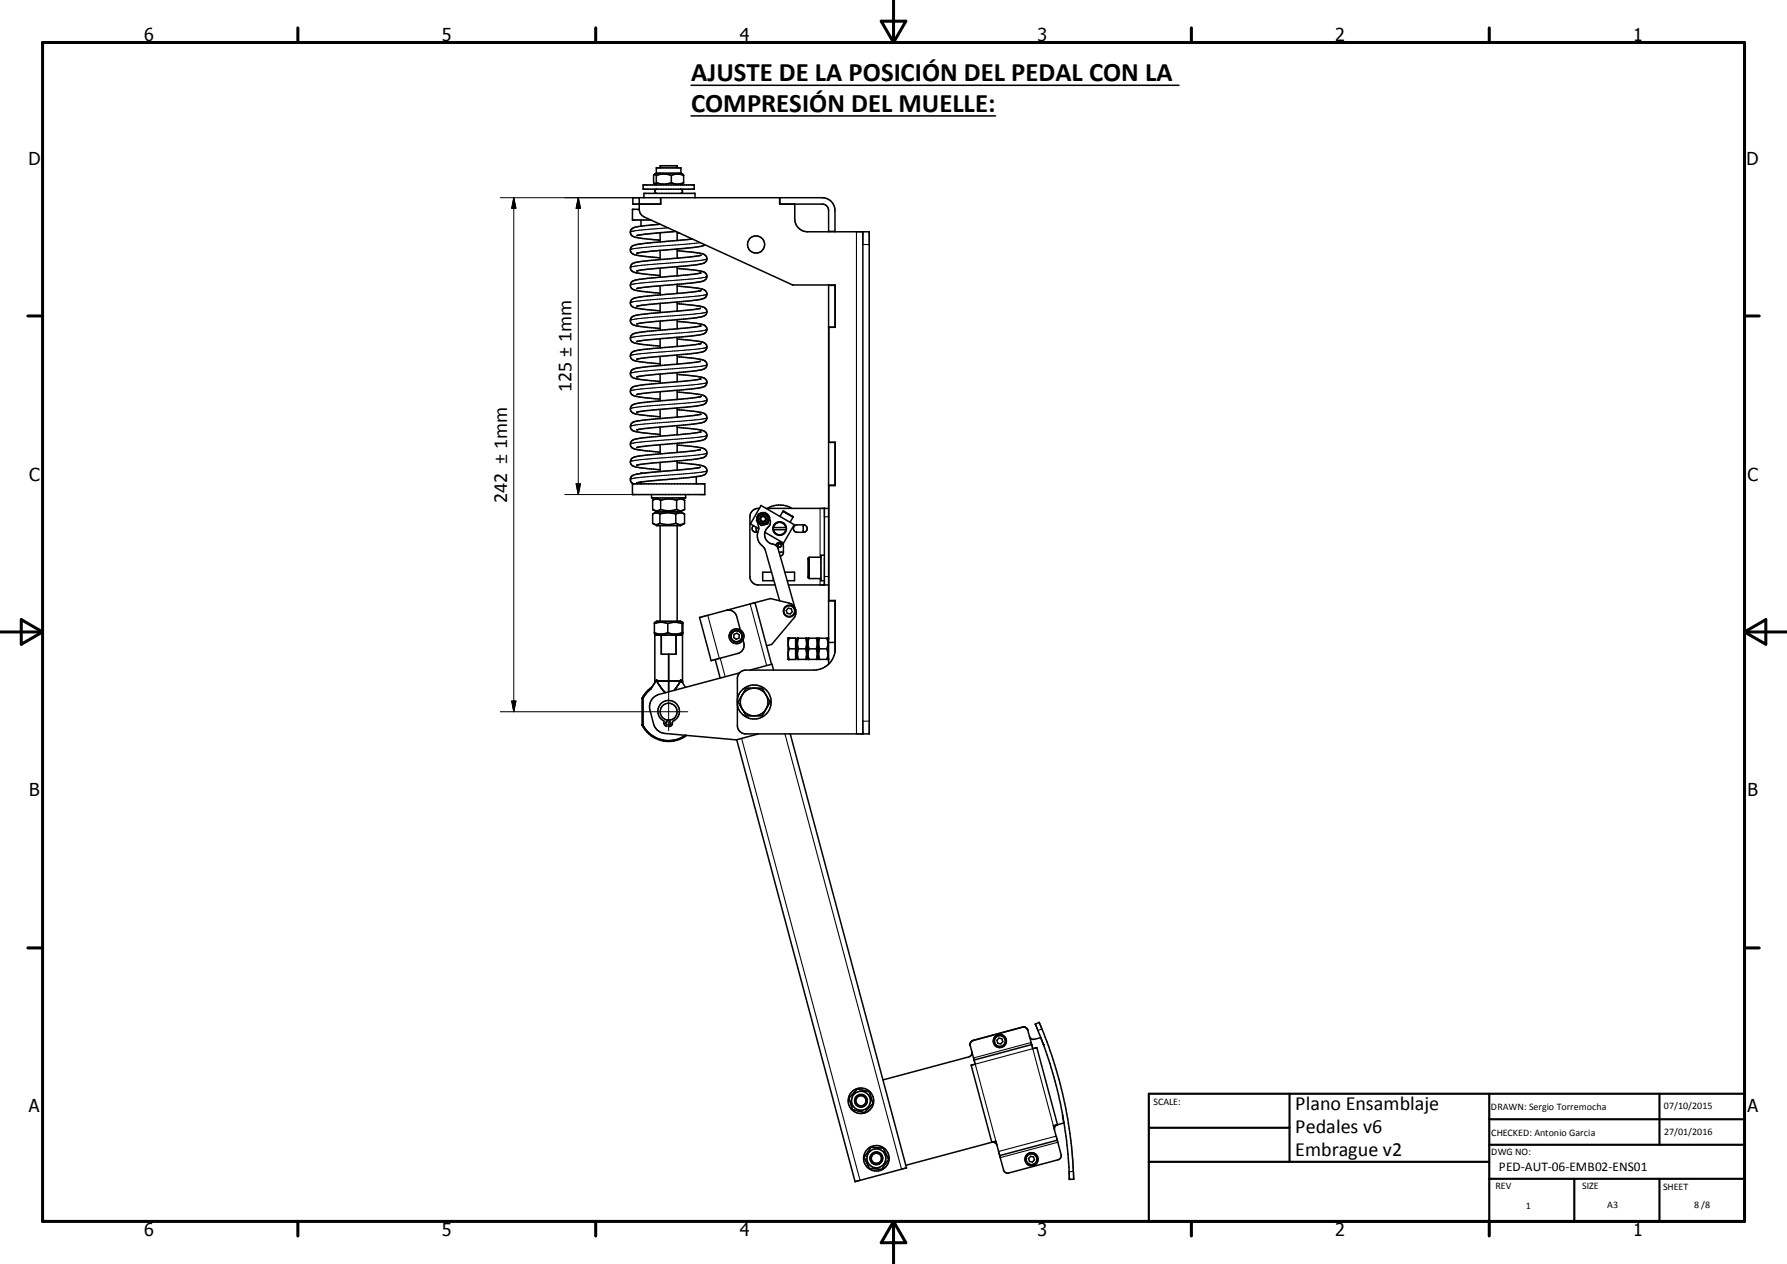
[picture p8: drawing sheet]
<svg xmlns="http://www.w3.org/2000/svg" width="420mm" height="297mm" viewBox="0 0 420 297" stroke-linecap="round" stroke-linejoin="round" font-family="sans-serif">
<g fill="none" stroke="#000" stroke-width=".36">
<path d="M155.2 39.4v-.5h4v.5M162.4 20h114.7M162.4 27.2h71.6M150.3 49.2l.2 .9 .9 .9 34.8 15.9 10.1 .1v9.9h-1.5v27h1.5v10.2h-1.5v27h1.5v11.4a5 5 0 0 1-5 5h-16a1.99 1.99 0 0 0-2 2v4.8M150.3 46.5v2.7M150.3 49.2h-1.6v2.5h4.3M150.7 51.7v1.4M151.2 43.5h12v1h-12zM151.3 46.5v-1.1h12.1v1.1M153.9 43.2l.4 .3M154.3 40.7v-1.3h5.8v1.3M154.3 40.7h5.8"/>
<path d="M154.3 41.2v1.8M154.3 41.2a.32 .32 0 0 0-.3-.3 .32 .32 0 0 0-.4 .3v1.8a.32 .32 0 0 0 .4 .3 .32 .32 0 0 0 .3-.3M154.3 41.2a5.3 5.3 0 0 1 3.5 0M154.3 43a5.2 5.2 0 0 0 3.5 0M154.3 40.7l-.4 .2M154.4 44.5a.5 .5 0 0 0-.5 .5 .5 .5 0 0 0 .5 .4M155.2 54.7v2.1M155.2 58.9v2.1M155.2 52.7h-.4a23 23 0 0 0-6.2 1 1.18 1.18 0 0 0-.3 1.3 1.18 1.18 0 0 0 1.2 .8l5.7 .6M155.3 46.5v1.5M155.3 46.5v1.5h-6.5v-1.5h44.5a2.99 2.99 0 0 1 3 3v5M157.8 41.2a3.6 3.6 0 0 1 2.9 0"/>
<path d="M157.8 43a3.6 3.6 0 0 0 2.9 0M157.8 41.2v1.8M158.8 54.4l-7.1 .6-2 .4M159.2 54.5v2M159.2 58.5v2.2M159.2 54.8h.6M159.2 58.5l-6.5 .6-3 .4M159.2 58.9l1 .1a18 18 0 0 1 5.5 .9 1.18 1.18 0 0 1 .3 1.4 1.18 1.18 0 0 1-1.2 .7l-12.5 1.3-2.6 .4M159.9 44.5a.5 .5 0 0 1 .5 .5 .5 .5 0 0 1-.5 .4M160.1 40.7l.6 .5M160.7 43l-.6 .5M160.7 41.2v1.8"/>
<path d="M162.7 56.2l-8.9 .7a16.7 16.7 0 0 0-5.2 1 1.25 1.25 0 0 0-.2 1.4 1.25 1.25 0 0 0 1.3 .7l5.5 .6M164.6 60h.1M165.7 57.5a22.6 22.6 0 0 1-6.2 1h-.3M183.3 46.5v1.5h10a1.48 1.48 0 0 1 1.5 1.5v5M186.8 48v3.5a3 3 0 0 0 3 3h14.5v118h-29a1.99 1.99 0 0 1-2-2v-4.9M194.8 54.4h1.5M202.8 54.5v118M149.7 63.6v.1M149.7 76.1h.1M155.2 63v2.2M155.2 67.1v2.2M155.2 71.3v2.1"/>
<path d="M155.2 75.4v2.2M155.2 79.6v2.1M159.2 62.7v2.1M159.2 66.8v2.2M159.2 71v2.1M159.2 75.1v2.2M159.2 79.3v2.1M159.2 63.1a24.2 24.2 0 0 1 6.5 1 1.19 1.19 0 0 1 .3 1.3 1.19 1.19 0 0 1-1.2 .8l-15.1 1.6M159.2 67.2l1 .1a13.1 13.1 0 0 1 5.6 1 1.2 1.2 0 0 1 .2 1.4 1.2 1.2 0 0 1-1.2 .6l-13.7 1.4-1.4 .3M159.2 71.4l1 .1a14.5 14.5 0 0 1 5.6 1 1.19 1.19 0 0 1 .2 1.3 1.19 1.19 0 0 1-1.2 .7l-2.3 .3-10.6 .9-2.2 .4M159.2 75.5l.5 .1a20.6 20.6 0 0 1 6 .9 1.2 1.2 0 0 1 .3 1.4 1.2 1.2 0 0 1-1.2 .7l-15.1 1.6M159.2 79.7l1 .1a21.1 21.1 0 0 1 5.4 .8 1.25 1.25 0 0 1 .4 1.5 1.25 1.25 0 0 1-1.4 .7l-11.8 1.2-3.1 .4"/>
<path d="M164.5 64.2l-10.4 1a20 20 0 0 0-5.5 .9 1.19 1.19 0 0 0-.3 1.4 1.19 1.19 0 0 0 1.2 .7l5.7 .7M164.6 60l-3 .5-7.5 .6a14 14 0 0 0-5.6 1 1.2 1.2 0 0 0-.2 1.3 1.2 1.2 0 0 0 1.2 .7l5.7 .6M164.6 72.5l-3 .4-7.5 .6a14 14 0 0 0-5.6 1 1.19 1.19 0 0 0-.2 1.4 1.19 1.19 0 0 0 1.2 .6l5.7 .7M164.6 76.6l-3.5 .5-7 .6a14.5 14.5 0 0 0-5.6 1 1.25 1.25 0 0 0-.1 1.4 1.25 1.25 0 0 0 1.3 .6l5.5 .6M164.6 76.6h.1M164.6 68.3l-2.2 .4-7.7 .6a21.1 21.1 0 0 0-6.1 1 1.19 1.19 0 0 0-.3 1.4 1.19 1.19 0 0 0 1.2 .7l5.7 .6M164.6 72.4v.1M194.8 76.9h1.5M194.8 67v89.1M194.8 67.1h1.5M196.3 67v9.9M149.7 92.7h.1"/>
<path d="M149.7 84.4h.1M149.7 96.8v.1M149.8 92.7h-.1M155.2 83.7v2.2M155.2 87.9v2.1M155.2 92.1v2.1M155.2 96.2v2.2M159.2 83.4v2.2M159.2 87.6v2.1M159.2 91.7v2.2M159.2 95.9v2.1M159.2 83.8l1 .1a14.5 14.5 0 0 1 5.6 1 1.21 1.21 0 0 1 .2 1.3 1.21 1.21 0 0 1-1.2 .7l-12.9 1.3-2.2 .4"/>
<path d="M159.2 88l1 .1a14.4 14.4 0 0 1 5.6 1 1.2 1.2 0 0 1 .2 1.3 1.2 1.2 0 0 1-1.2 .7l-15.1 1.6M159.2 92.1l5.4 .6a1.33 1.33 0 0 1 1.4 1.9 7.7 7.7 0 0 1-4.3 1l-9.4 .9-2.6 .4M159.2 96.3h.5a20.6 20.6 0 0 1 6 1 1.19 1.19 0 0 1 .3 1.3 1.19 1.19 0 0 1-1.2 .8l-15.1 1.6M164.5 97.4l-9.3 1a26.5 26.5 0 0 0-6.6 .9 1.25 1.25 0 0 0-.3 1.5 1.25 1.25 0 0 0 1.4 .7l5.5 .6M164.6 84.9l-3 .4-8 .7a12.9 12.9 0 0 0-5.1 1 1.19 1.19 0 0 0-.2 1.3 1.19 1.19 0 0 0 1.2 .7l5.7 .6M164.6 89.1l-2.2 .3-7.2 .6a24.7 24.7 0 0 0-6.6 1 1.17 1.17 0 0 0-.3 1.4 1.17 1.17 0 0 0 1.2 .7l5.7 .7M164.6 93.2l-3 .5-7.5 .6a13.7 13.7 0 0 0-5.6 1 1.19 1.19 0 0 0-.2 1.3 1.19 1.19 0 0 0 1.2 .7l5.7 .6M164.6 89.1h.1M164.6 80.8l-2.6 .4-7.3 .6a21.1 21.1 0 0 0-6.1 .9 1.19 1.19 0 0 0-.3 1.4 1.19 1.19 0 0 0 1.2 .7l5.7 .7M164.6 84.9h.1M164.6 93.2h.1M148.7 113.7h17v2.5h-17z"/>
<path d="M149.7 113.4h.1M149.7 113.4v.1M150.7 113.3v.4M151 111.2l-.3 .1M153.2 116.2v.8h8v-.8M153.4 119.7a1.59 1.59 0 0 0 1.9 0M153.4 117.5a1.71 1.71 0 0 1 1.9 0M153.4 119.7l.9 .5M153.4 117.5v2.2M154.3 117l-.9 .5M155.2 100.3v2.2M155.2 104.5v2.1"/>
<path d="M155.2 108.6v2.2M155.3 117.5v2.2M155.3 119.7a5.9 5.9 0 0 0 3.7 0M155.3 117.5a6.4 6.4 0 0 1 3.7 0M159 119.7a1.6 1.6 0 0 0 1.9 0M159 117.5a1.72 1.72 0 0 1 1.9 0M159 117.5v2.2M159.2 100v2.2M159.2 104.2v2.1M159.2 108.3v2.2M159.2 100.4l1 .1a12.9 12.9 0 0 1 5.6 1 1.2 1.2 0 0 1 .2 1.4 1.2 1.2 0 0 1-1.2 .6l-3.1 .4-8.9 .8-3.1 .5M159.2 104.6l1 .1a21.1 21.1 0 0 1 5.4 .8 1.18 1.18 0 0 1 .5 1.4 1.18 1.18 0 0 1-1.3 .7l-15.1 1.7"/>
<path d="M159.2 108.7l.5 .1a20.6 20.6 0 0 1 6 .9 1.2 1.2 0 0 1 .3 1.4 1.2 1.2 0 0 1-1.2 .7l-15.1 1.6M160 117l.9 .5M160.9 119.7l-.9 .5M160.9 117.5v2.2M163.7 112v1.7M164.6 109.8l-3.4 .5-8.6 .7a7.5 7.5 0 0 0-4.3 1 1.12 1.12 0 0 0 .6 1.7M164.6 105.7l-3 .4-7.5 .6a13.7 13.7 0 0 0-5.6 1 1.2 1.2 0 0 0-.2 1.4 1.2 1.2 0 0 0 1.2 .6l5.7 .7M164.6 109.8h.1M164.6 105.7h.1M164.6 101.5l-2.6 .4-7.3 .6a21.1 21.1 0 0 0-6.1 1 1.19 1.19 0 0 0-.3 1.4 1.19 1.19 0 0 0 1.2 .7l5.7 .6M178.5 119.5a2.01 2.01 0 0 0-2.2 1.9v14.1a1.98 1.98 0 0 0 1.9 1.9h4M180 119.5h14.8"/>
<path d="M180.4 119.5a5.6 5.6 0 0 1 5.7 0M193.8 119.5v17.9M194.8 104h1.5M194.8 114h1.5M196.3 103.9v10.2M153.5 123l.8 .5h5.7l.8-.5M154.3 120.2h5.7M154.3 120.2l-.8 .5M155.1 120.8v2.2M155.1 120.8a1.43 1.43 0 0 0-1.7 0v2.2h.1M155.1 123a5.9 5.9 0 0 0 3.7 0M155.1 123a1.34 1.34 0 0 1-1.6 0"/>
<path d="M155.1 120.8a6.4 6.4 0 0 1 3.7 0M155.2 123.5v22.5M158.8 123a1.94 1.94 0 0 0 2 0M158.8 120.8a2.03 2.03 0 0 1 2.1 0M158.8 120.8v2.2M159.2 123.5v22.5M160 120.2l.9 .6M160.9 120.8l-.1 2.2M177.1 123.5a.94 .94 0 0 0-.2 1.2 .94 .94 0 0 0 1.2 .4M177.7 123.9l.1 1.2M177.9 122.4l.5 1.8a3.6 3.6 0 0 0 1.2 4.6l3.7 12.4M178.2 121l-.3 .6v.5"/>
<path d="M178.2 121l-.3 1.1M178.3 124.2l-1.9-1.1 2.5-4.3 7.8 4.5-2.5 4.3-4.4-2.5M179.6 120.5l.2-.1 .3 .3a1.2 1.2 0 0 1 .5 1.8v.2a1.21 1.21 0 0 1-1.3 .7l-.4 .1-1.1-1.2 .1-.2M179.6 120.5l-1.3 .3-.1 .2M179.6 120.5h-.5l-.6 .2M179.8 125a2.32 2.32 0 0 0 2.2 2.9l.4 .3 .5 .7 4 14.2M179.9 120.6l.5 .2 .4 .6M180.9 121.7a2.03 2.03 0 0 1-.8 2.7l-.3 .6M181.3 134.5h-2v2h2.5v-.6M181.7 124.5h3.1M181.7 124h3.1M181.7 124v.5"/>
<path d="M181.7 124a1.58 1.58 0 0 1 1.6-1.4 1.58 1.58 0 0 1 1.5 1.4M181.7 124.5a1.58 1.58 0 0 0 1.6 1.3 1.58 1.58 0 0 0 1.5-1.3M181.8 124a1.46 1.46 0 0 1 1.5-1.3 1.46 1.46 0 0 1 1.4 1.3M181.8 124.5a1.46 1.46 0 0 0 1.5 1.2 1.46 1.46 0 0 0 1.4-1.2M182.4 128.2a.88 .88 0 0 1 .9-.8 .88 .88 0 0 1 .8 .9v1.7l-.3 .5-.4 .2M183.3 121.3l.8-1.2 2 1.1 .3 .3-.7 1.2M184.1 129.7h-1M184.5 134.5h2.3v2h-1.7M184.8 124v.5M185.3 137.4h9.5M186.7 123.6l.4-.3h1.8a.88 .88 0 0 1 .8 .9 .88 .88 0 0 1-.8 .9h-1.5a.88 .88 0 0 1-.8-.6 .88 .88 0 0 1 .1-.9zM188.7 123.3v1.8"/>
<path d="M193 130.9h-2.7l-.3 .3v4.7h3M193.8 130.5h-.8v6h.8M153.8 146.5l.2-.1a4.3 4.3 0 0 1 3 .1M153.8 148.7a4.3 4.3 0 0 0 3.2 0M153.8 148.7l.1 .2M153.8 146.5v2.2M153.9 146.3l-.1 .2M153.9 148.9v.1M153.9 146.2l.4-.2h5.7l.4 .2M153.9 146.2v.1M153.9 149l.4 .2M155.4 149.2v4.5h3.5v-4.5"/>
<path d="M157 146.5a4.9 4.9 0 0 1 3.3 0M157 148.7a4.9 4.9 0 0 0 3.3 0M157 146.5v2.2M157.2 153.7v8.9M160 159.7l1.1 1.8M160 159.7v.3M160 159.7l.2 .3M160.4 149l-.4 .2M160.4 146.2l-.1 .2 .1 2.6M160.4 146.2v2.8M160.5 146.4h.1M168.1 155l1.2 4.3"/>
<path d="M170.7 143.4a2.02 2.02 0 0 1 2.5 1.4l.8 3.2M172.5 149.1l.7-.3 .6 .4-.1 .7-.7 .3-.5-.4zM173.8 158.1l-18.9 5.1a3 3 0 0 0-2.1 3.7l.8 3.2a3 3 0 0 0 2.7 2.2l16.8 1.5 5.1-1.3M174.6 150.3a2.16 2.16 0 0 1-1.2 3.2l-5.3 1.5M176.3 157.5l5.1-1.4 .4 1.4M177.4 141.6l-13 3.5 2.7 10.2 1-.3M177.4 141.6h.1M177.5 141.6l3.6-1 4.4 1.1a2.12 2.12 0 0 1 1.5 1.7M177.5 141.6l3.8 14.5M185.3 150l1.7-.1v5.1l-1.7-.1zM185.3 149.9v.1M185.3 142.9l.7 .2 .2 .6-.5 .6-.7-.2-.2-.7z"/>
<path d="M185.5 150a3.5 3.5 0 0 0 0 2.5M185.5 152.5a3.6 3.6 0 0 0 0 2.5M185.5 152.5h1.5M187 143.2v.2M187 150.3h.3M187 154.6h.3M187 143.4v1l-.4 .8-5.2 6.2-1.2 .3M187.3 150.2l.1-.2h2.2l.2 .2M187.3 154.7l.1 .2h2.2l.2-.2M187.3 150.2v4.5M187.6 152.5h1.8M187.6 152.5l-.2 .9 .2 1.5"/>
<path d="M187.6 150l-.2 .9 .2 1.6M189.4 152.5l.2 .9-.2 1.5M189.4 150l.2 .9-.2 1.6M189.8 150.2l.1-.2h2.2l.2 .2M189.8 154.7l.1 .2h2.2l.2-.2M189.8 150.2v4.5M190.2 152.5h1.7M190.2 152.5l-.3 .9 .3 1.5M190.2 150l-.3 .9 .3 1.6M191.9 152.5a3.5 3.5 0 0 1 0 2.4M191.9 150l.2 1.2-.2 1.3M192.3 150.2l.1-.2h2.2l.2 .2"/>
<path d="M192.3 154.7l.1 .2h2.2l.2-.2M192.3 150.2v4.5M192.6 152.5h1.8M192.6 152.5a3.5 3.5 0 0 0 0 2.4M192.6 150l-.2 1.2 .2 1.3M194.4 150l.2 .9-.2 1.6M194.4 152.5l.2 .9-.2 1.5M194.8 141.2h1.5M194.8 151h1.5M196.3 141.1v12.1M150.9 164.1h.2M150.9 170.4h.2"/>
<path d="M150.9 164.1v6.3M150.9 170.4a7 7 0 0 0 10.5 2.4M151.1 164.1v6.3M151.1 170.4a6.9 6.9 0 0 0 10 2.4M153.3 161.4l-1.4 1.2-1 1.5M153.9 160v-10.8h6.5v10.8M153.9 160h.3M153.9 160l.1 .2M154.3 160h5.7M154.3 160v-.3l-1.3 2.2-.9 .8-1 1.4M154.3 160l1.2 1.8 .9 1M156.8 169.2v.4l-.3 .2v.3l.3 .1-.1 .5-.6-.5v-.8a2.54 2.54 0 0 1-.9-3.9 2.54 2.54 0 0 1 4 .2 2.54 2.54 0 0 1-1.1 3.8l-.1 .8-.7 .4v-.5l.3-.1v-.2l-.2-.3v-.4h-.6"/>
<path d="M158.9 161.6l-.4 .6M159 161.4l-.1 .2M160 160l-1.1 1.6M160.2 160h.2M160.2 160l.1 .2 .1-.2M174.4 163.3l-.9 1.7 .9 1.6M174.4 166.6l1 1.6h3.7l.7-1.2M174.4 163.3a3.3 3.3 0 0 0 0 3.3M174.4 166.6a3.3 3.3 0 0 0 5.4 .3M179.8 162.9l-.7-1.2h-3.7l-1 1.6M179.8 163a3.3 3.3 0 0 0-5.4 .3M179.8 162.9l.5 .8"/>
<path d="M179.8 163l.5 .7M180.3 166.2l-.5 .7M180.3 163.7l.2 1.3-.2 1.2M180.3 163.7l.7 1.3-.7 1.2M180.3 166.2l-.5 .8M185.7 172.5l27.4 101.9-12.1 3.3-27.8-103.9M201.5 255.9l2.1 .5a.75 .75 0 0 1 1 .9l.3 1.3a.74 .74 0 0 1-.3 1.3l-1.4 1.5-2.1-.5a.75 .75 0 0 1-.9-.9l-.6-2zM228 245.7h.1M228.1 245.7l.8 3.4M228.1 245l-.1 .7M228.1 245l-.1 .2M228.2 244.8l-.1 .2"/>
<path d="M228.4 247.1v.7l-.7 .5-20.2 5.5M228.9 249.1l.3 .9-.9 .3 4.8 18.1M234.7 243.1v.2M234.8 243.9l.7 .2 .2 .7-.5 .5-.7-.2-.2-.6zM234.8 243.1l.1 .1M234.8 243.1h-.1M234.8 243.1a1.54 1.54 0 0 1 1.6 2.1 1.54 1.54 0 0 1-2.6 .4 1.54 1.54 0 0 1 .9-2.5M240.4 241.3l-11.7 3.2-.6 .5M240.4 241.3h.4M240.4 241.4l-11.9 3.2M240.8 241.3l.4 .2M240.8 241.4l.4 .1"/>
<path d="M241.2 241.5l.3 .3M241.5 241.8l.1 .3M241.5 241.9l.1 .2M241.6 242.1l.9 3.3M242 243.5l.2 .4 .5 .3 1.9-.4 .7 1.7M242.5 245.5l.2 .9 1-.2 4.9 18.1M242.5 245.4v.1M242.5 245.4l-13.6 3.7M243.3 240.6l1-.4 .1 .4a99.4 99.4 0 0 1 4.8 14.1 98.8 98.8 0 0 1 2.5 13.4l.7 9h-1l-.4-5.9a102.3 102.3 0 0 0-5.9-26.2M243.3 240.6h.1M243.4 240.6l1.3 3.4M204.7 269.6l2.9 .2 .9 1.9a.76 .76 0 0 1-.1 1.3l-.7 1.2a.75 .75 0 0 1-1.2 .5l-1.4-.1a.76 .76 0 0 1-1.1-.7l-.6-1.2a.76 .76 0 0 1 .1-1.4z"/>
<path d="M233.1 268.4l-20.2 5.4M233.3 268.4l.7 .2 .3 .5M233.3 268.4h-.2M235 271.5v.1M242.1 270.9l.1 .2M242.2 271.7l.7 .1 .3 .7-.5 .6-.7-.2-.2-.7zM242.3 270.8v.2M242.3 270.8l-.2 .1M242.3 270.8a1.55 1.55 0 0 1 1.6 2.2 1.55 1.55 0 0 1-2.6 .4 1.55 1.55 0 0 1 .8-2.5M248.4 264.4l-.5 .5v.6M248.4 264.3l-.8 .2 .9 3.5M248.5 267.9h.1"/>
<path d="M248.5 268l.9 3.5-.2 .6-.3 .4-12 3.2-.6-.2-.3-.4-1.9-6.9-.8 .2M248.5 267.9l-13.5 3.6M248.6 264.3l-.2 .1M248.6 264.3h-.2M249.8 262.1l.2 1.8-1.4 .4"/>
<circle cx="177.7" cy="57.5" r="2.01"/>
<circle cx="179.4" cy="121.9" r=".75"/>
<circle cx="179.4" cy="121.9" r=".59"/>
<circle cx="179.4" cy="121.9" r="1.15"/>
<circle cx="183.3" cy="128.2" r=".4"/>
<circle cx="173.1" cy="149.5" r="1.38"/>
<circle cx="173.1" cy="149.5" r="1.75"/>
<circle cx="185.5" cy="143.6" r="1.37"/>
<circle cx="157.2" cy="167.2" r="1.99"/>
<circle cx="177.3" cy="165" r="4"/>
<circle cx="202.4" cy="258.7" r="1.19"/>
<circle cx="202.4" cy="258.7" r="1.5"/>
<circle cx="202.4" cy="258.6" r="3"/>
<circle cx="202.4" cy="258.7" r="2.22"/>
<circle cx="235" cy="244.6" r="1.38"/>
<circle cx="206" cy="272.2" r="2.22"/>
<circle cx="206" cy="272.2" r="1.2"/>
<circle cx="206" cy="272.2" r="1.5"/>
<circle cx="206" cy="272.2" r="3"/>
<circle cx="242.5" cy="272.4" r="1.37"/>
</g>
<g fill="none" stroke="#000" stroke-width=".25">
<path d="M157 53.5l-6.8 .6-2 .5M164.6 57l-9.4 .8a28.2 28.2 0 0 0-7 .9M201.3 54.5v118M202.8 57.5h1.5M148.2 62.8v.1M148.2 67h.1M148.2 71.1v.1M148.2 79.4v.1M148.2 71.1h.1M148.2 62.8h.1M166.2 73.2l-.7 .3-2 .3-13.6 1.1-1.7 .4M166.2 60.8l-1.5 .4-13.9 1.1-2.6 .5"/>
<path d="M166.2 64.9l-.6 .3-1.8 .2-12.4 1-3.2 .6M166.2 69.1h.1M166.2 77.4l-2.1 .5-12.7 1-3.2 .5M166.2 69.1l-1.8 .4-12.6 1-3.6 .6M148.2 83.6h.1M148.2 91.9h.1M148.2 96v.1M148.2 96h.1M166.2 85.7l-2.4 .5-13.6 1.1-2 .5M166.2 81.5v.1M166.2 89.8v.1M166.2 94l-.9 .3-1.8 .2-11.3 .9-4 .6"/>
<path d="M166.2 98.1l-2.1 .5-12.7 1-3.2 .6M166.2 89.9l-2.1 .4-13.6 1.1-2.3 .5M166.2 81.6l-2.7 .5-12.7 1-2.6 .5M148.2 100.2h.1M148.2 104.3v.1M148.2 108.5h.1M148.2 104.3h.1M166.2 110.6l-1.1 .3-1.9 .3-12.1 .9a5.7 5.7 0 0 0-2.9 .6M166.2 102.3h.1M166.2 106.4l-.7 .3-1.7 .2-12.7 1.1-2.9 .5M166.2 102.3l-1.8 .4-12.6 1-3.6 .6M192.8 119.5v11.4"/>
<path d="M184 120.2l2.4 1.4M190.3 130.9v5M192.8 135.9v1.5M193.8 121.4h1M193.8 135.5h1M166.4 144.6l2.7 10.1M169.3 154.7l1.1 4.3M176.3 141.9l3.9 14.5M174.3 173.5l27.9 103.9M184.5 172.5l27.4 102.2M202.8 169.4h1.5M242.4 245l-13.6 3.6"/>
<path d="M244.9 241.8l-.9 .3M247.6 264.5l-4.9-18.1-13.5 3.6 4.9 18.2M248.2 267l-13.5 3.6M248.6 268.4l-13.5 3.6M252.3 275.3h-1"/>
<circle cx="179.4" cy="121.9" r=".66"/>
<circle cx="173.1" cy="149.5" r="1.23"/>
<circle cx="185.5" cy="143.6" r="1.22"/>
<circle cx="235" cy="244.6" r="1.22"/>
<circle cx="242.5" cy="272.4" r="1.22"/>
</g>
<g fill="#000">
<circle cx="164.6" cy="60" r=".18"/>
<circle cx="164.6" cy="64.2" r=".18"/>
<circle cx="164.6" cy="76.6" r=".18"/>
<circle cx="164.6" cy="68.3" r=".18"/>
<circle cx="164.6" cy="89.1" r=".18"/>
<circle cx="164.6" cy="97.4" r=".18"/>
<circle cx="164.6" cy="80.8" r=".18"/>
<circle cx="164.6" cy="93.2" r=".18"/>
<circle cx="164.6" cy="101.5" r=".18"/>
<circle cx="185.3" cy="150" r=".18"/>
<circle cx="185.3" cy="154.9" r=".18"/>
<circle cx="187.4" cy="150" r=".18"/>
<circle cx="187.4" cy="154.9" r=".18"/>
<circle cx="189.6" cy="150" r=".18"/>
<circle cx="189.6" cy="154.9" r=".18"/>
<circle cx="189.9" cy="150" r=".18"/>
<circle cx="189.9" cy="154.9" r=".18"/>
<circle cx="194.6" cy="154.9" r=".18"/>
<circle cx="194.6" cy="150" r=".18"/>
<circle cx="160.3" cy="160.2" r=".18"/>
<circle cx="228.3" cy="250.3" r=".18"/>
<circle cx="245.3" cy="245.5" r=".18"/>
<circle cx="251.4" cy="277.1" r=".18"/>
</g>
<g fill="none" stroke="#000" stroke-width=".71">
<path d="M10 10h400v277h-400zM70 6.6v3.4M140 6.6v3.4M207.1 5h5.8l-2.9 5zM210 0v10M280 6.6v3.4M350 6.6v3.4M6.6 74.2h3.4M410 74.2h3.5M0 148.5h10M5 145.6l5 2.9-5 2.9zM410 148.5h10.1"/>
<path d="M410 148.5l5.1-2.9v5.8zM6.6 222.7h3.4M410 222.7h3.5M70 287v3.4M140 287v3.4M210 287v10M210 287l2.9 5h-5.8zM280 287v3.4M350 287v3.4"/>
</g>
<path d="M270 257h140v30h-140zM303.1 257v16M350 257v30M390.1 257v12M270 265h33.1M270 273h80M350 277h60M350 269h60M350 263h60M370 277v10M390.1 277v10" fill="none" stroke="#000" stroke-width=".51"/>
<path d="M117.6 46.5h31.2M120.8 46.5v120.7M120.8 46.5l.5 2.4h-1zM135.9 46.5l.5 2.4h-1zM135.9 46.5v69.7M132.8 116.2h15.9M135.4 113.7h1l-.5 2.5zM117.6 167.2h44.1M120.3 164.7h1l-.5 2.5zM157.2 162.7v9" fill="none" stroke="#000" stroke-width=".24"/>
<path d="M120.8 46.5l.5 2.4h-1zM135.9 46.5l.5 2.4h-1zM135.4 113.7h1l-.5 2.5zM120.3 164.7h1l-.5 2.5z" fill="#000" stroke="#000" stroke-width=".24"/>
<g font-size="6.3">
<text x="162.5" y="19.1">AJUSTE DE LA POSICIÓN DEL PEDAL CON LA</text>
<text x="162.5" y="26.3">COMPRESIÓN DEL MUELLE:</text>
</g>
<g font-size="4.7">
<text x="134.4" y="92.1" transform="rotate(-90 134.4 92.1)">125 ± 1mm</text>
<text x="119.2" y="118.3" transform="rotate(-90 119.2 118.3)">242 ± 1mm</text>
<text x="304.5" y="260.8">Plano Ensamblaje</text>
<text x="304.5" y="266.2">Pedales v6</text>
<text x="304.5" y="271.6">Embrague v2</text>
</g>
<g font-size="4.2">
<text x="33.9" y="9.6">6</text>
<text x="103.9" y="9.6">5</text>
<text x="173.9" y="9.6">4</text>
<text x="243.8" y="9.6">3</text>
<text x="313.9" y="9.6">2</text>
<text x="383.9" y="9.6">1</text>
<text x="6.7" y="38.7">D</text>
<text x="410.5" y="38.7">D</text>
<text x="6.9" y="112.9">C</text>
<text x="410.7" y="112.9">C</text>
<text x="6.9" y="187.1">B</text>
<text x="410.7" y="187.1">B</text>
<text x="6.8" y="261.4">A</text>
<text x="410.7" y="261.4">A</text>
<text x="33.9" y="290.4">6</text>
<text x="103.9" y="290.4">5</text>
<text x="173.9" y="290.4">4</text>
<text x="243.8" y="290.4">3</text>
<text x="313.9" y="290.4">2</text>
<text x="383.9" y="290.4">1</text>
</g>
<text font-size="3.1" x="352.3" y="275.3">PED-AUT-06-EMB02-ENS01</text>
<g font-size="2.4">
<text x="271.1" y="259.7">SCALE:</text>
<text x="350.4" y="260.8">DRAWN: Sergio Torremocha</text>
<text x="391.1" y="260.6">07/10/2015</text>
<text x="350.5" y="267">CHECKED: Antonio Garcia</text>
<text x="391.2" y="266.7">27/01/2016</text>
<text x="350.5" y="271.4">DWG NO:</text>
<text x="351.5" y="279.3">REV</text>
<text x="371.9" y="279.4">SIZE</text>
<text x="390.9" y="279.6">SHEET</text>
<text x="358.6" y="284.1">1</text>
<text x="377.8" y="283.9">A3</text>
<text x="398.2" y="283.8">8 /8</text>
</g>
</svg>
